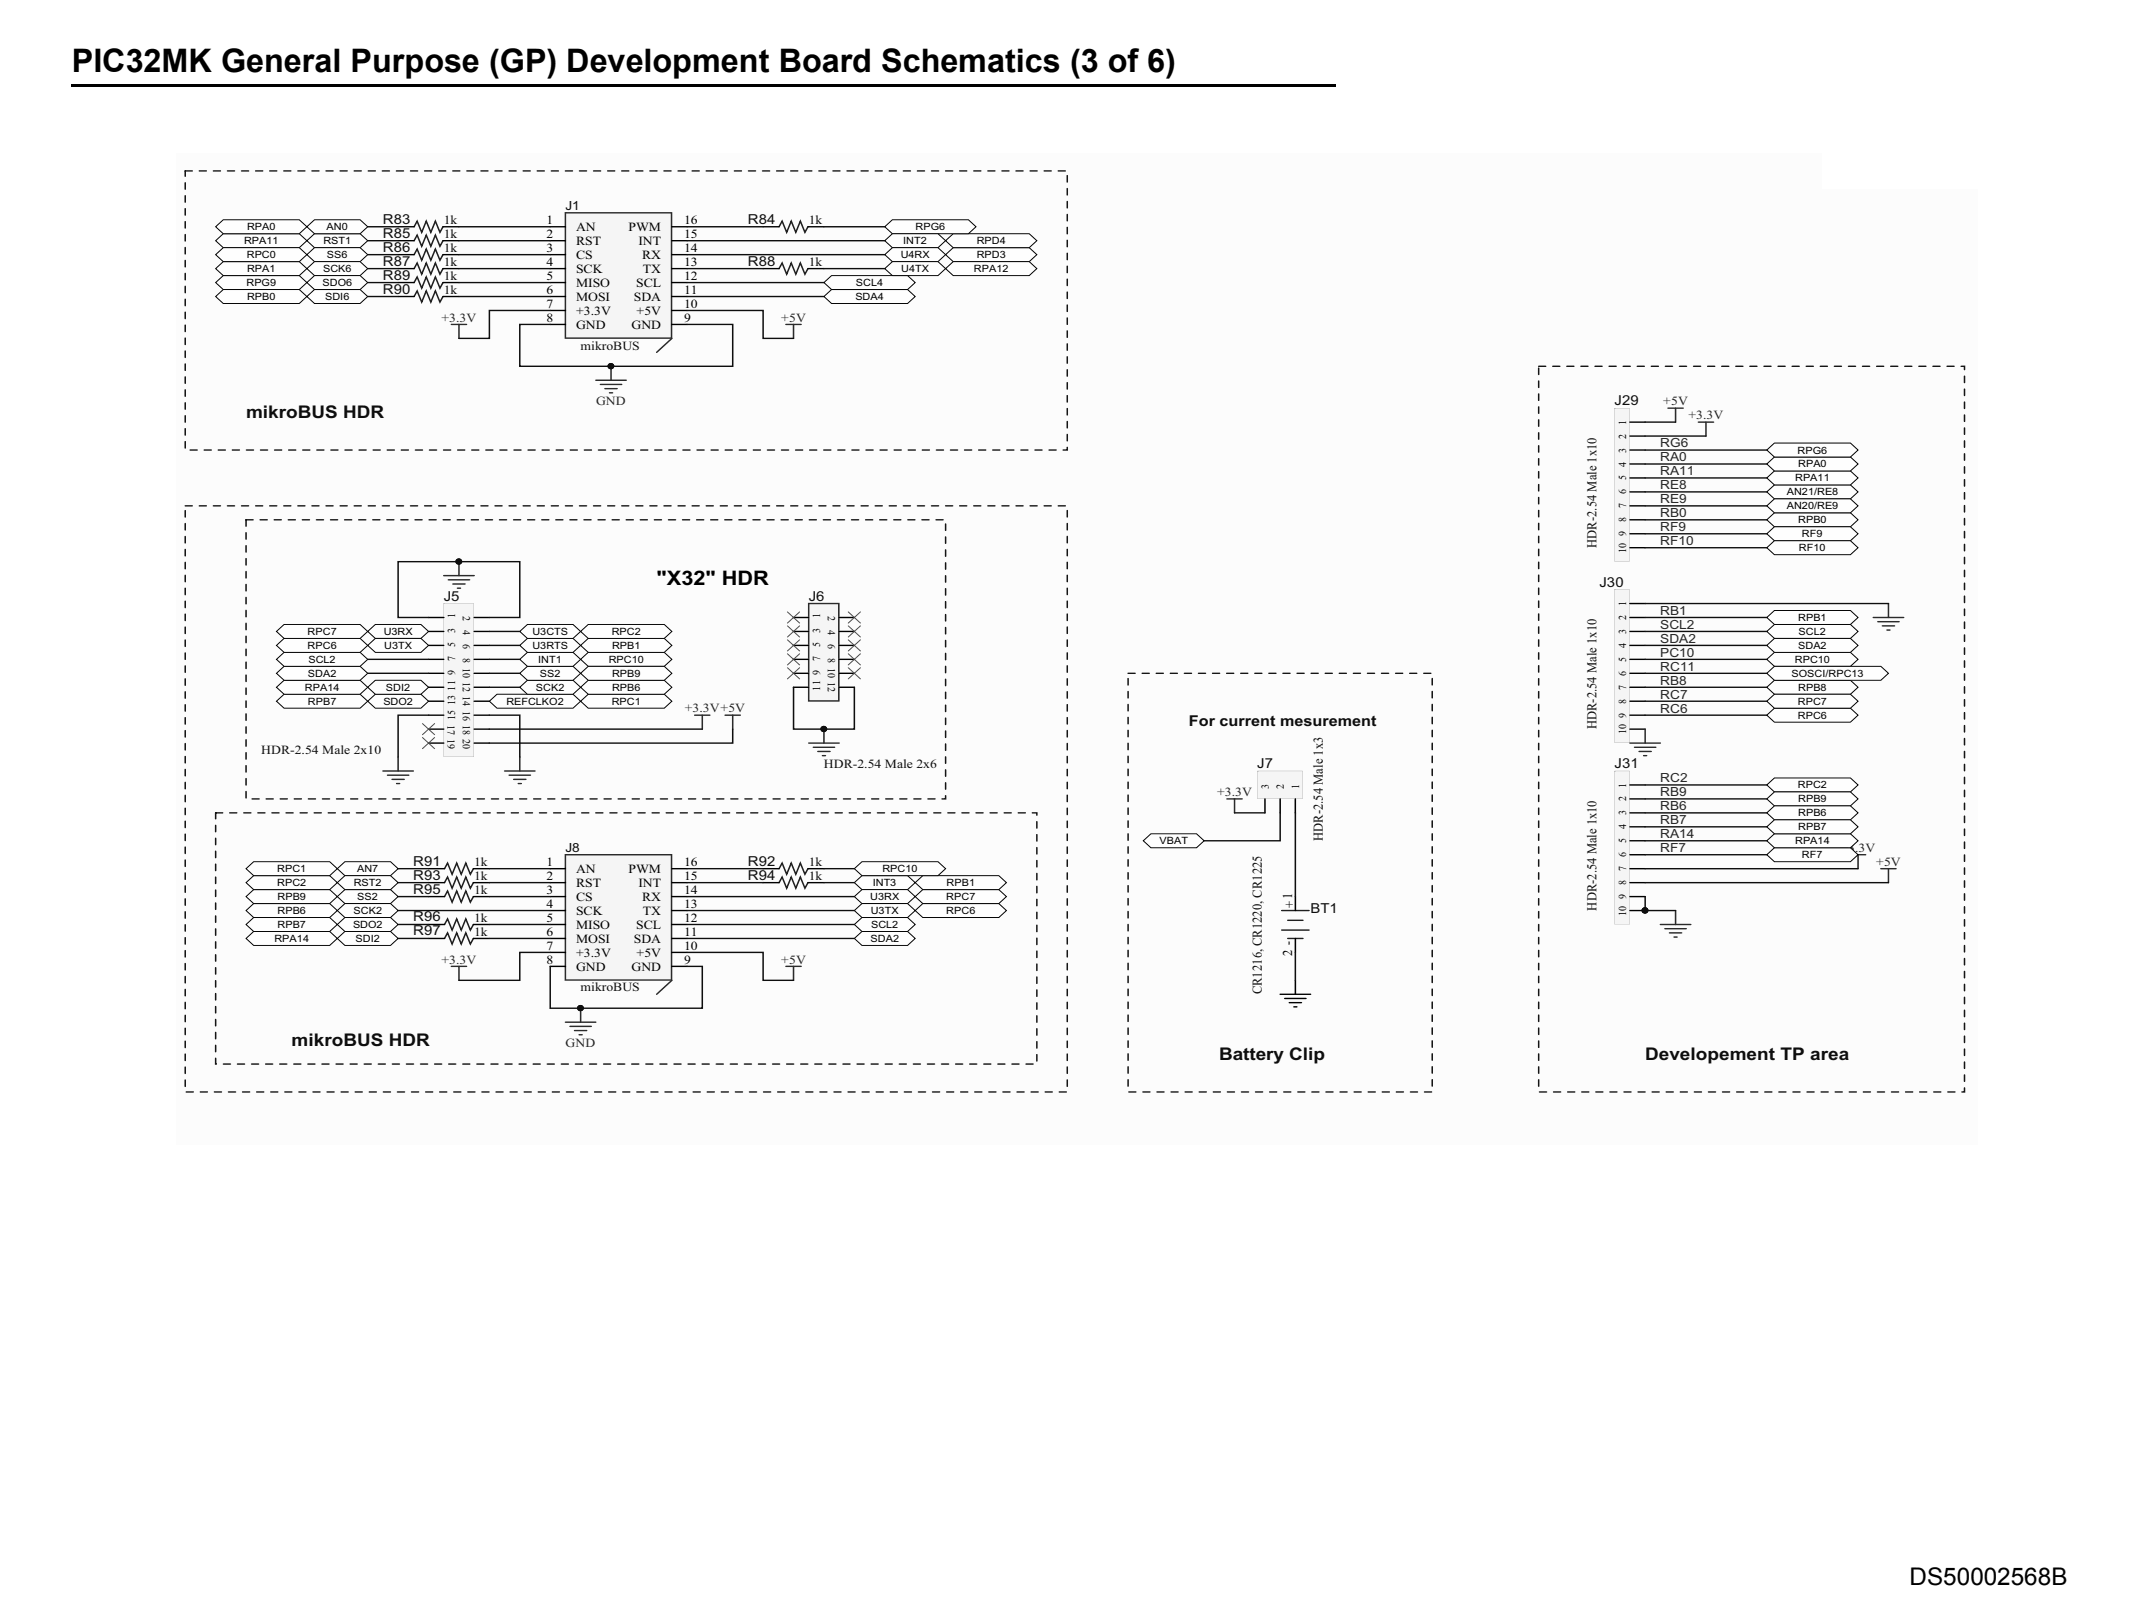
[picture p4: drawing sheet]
<svg xmlns="http://www.w3.org/2000/svg" width="279mm" height="210mm" viewBox="0 0 279 210" stroke-linecap="round" stroke-linejoin="round" font-family="sans-serif">
<path d="M9.4 11v.3z" fill="#000"/>
<path d="M9.4 11.1h165.3" fill="none" stroke="#000" stroke-width=".34"/>
<path d="M23 20.1h235.5v129.5h-235.5z" fill="#fff"/>
<g fill="#fcfcfc">
<path d="M23 20h235.5v129.7h-235.5z"/>
<path d="M239 20h5.8v4h-5.8z"/>
</g>
<path d="M238.8 20h.2v4h5.8v-4v4.2h-6z" fill="#000"/>
<path d="M245 20h7.7v4h-7.7z" fill="#fcfcfc"/>
<path d="M245 20v4h7.7l.1-4v4.2h-8h.2z" fill="#000"/>
<path d="M244.9 20v4.2" fill="none" stroke="#000" stroke-width=".16"/>
<path d="M253 20h5.5v4h-5.5z" fill="#fcfcfc"/>
<path d="M252.9 20l.1 4h5.6v.2h-5.8h.1z" fill="#000"/>
<path d="M252.8 20v4.2" fill="none" stroke="#000" stroke-width=".16"/>
<path d="M239 20.5h19.6" fill="none" stroke="#000" stroke-width=".19"/>
<path d="M59 42.4h2M60 42.4v1.8M77.9 49.7h4M78.5 50.3h2.8M79.1 50.8h1.6M79.7 51.4h.4M79.9 47.9v1.8M102.8 42.4h1.9M103.7 42.4v1.8" fill="none" stroke="#262626" stroke-width=".19"/>
<circle cx="79.9" cy="47.9" r=".36" fill="#0e0e0e"/>
<circle cx="79.9" cy="47.9" r=".36" fill="none" stroke="#0e0e0e" stroke-width=".13"/>
<path d="M59 126.4h2M60 126.4v1.8M73.9 133.7h4M74.5 134.2h2.8M75.1 134.8h1.6M75.7 135.3h.4M75.9 131.8v1.9M102.8 126.4h1.9M103.7 126.4v1.8" fill="none" stroke="#262626" stroke-width=".19"/>
<circle cx="75.9" cy="131.8" r=".36" fill="#0e0e0e"/>
<circle cx="75.9" cy="131.8" r=".36" fill="none" stroke="#0e0e0e" stroke-width=".13"/>
<path d="M123.6 33.3l1-.9h10l1 .9-1 .9h-10z" fill-rule="evenodd" fill="#fefefe"/>
<path d="M123.6 33.3l1-.9h10l1 .9-1 .9h-10z" fill="none" stroke="#000" stroke-width=".13"/>
<path d="M123.6 31.5l1-.9h10l1 .9-1 .9h-10z" fill-rule="evenodd" fill="#fefefe"/>
<path d="M123.6 31.5l1-.9h10l1 .9-1 .9h-10z" fill="none" stroke="#000" stroke-width=".13"/>
<path d="M115.7 29.6l1-.9h9.9l1 .9-1 1h-9.9z" fill-rule="evenodd" fill="#fefefe"/>
<path d="M115.7 29.6l1-.9h9.9l1 .9-1 1h-9.9z" fill="none" stroke="#000" stroke-width=".13"/>
<path d="M28.2 36.9l1-.9h9.9l1 .9-1 1h-9.9z" fill-rule="evenodd" fill="#fefefe"/>
<path d="M28.2 36.9l1-.9h9.9l1 .9-1 1h-9.9z" fill="none" stroke="#000" stroke-width=".13"/>
<path d="M123.6 35.1l1-.9h10l1 .9-1 .9h-10z" fill-rule="evenodd" fill="#fefefe"/>
<path d="M123.6 35.1l1-.9h10l1 .9-1 .9h-10z" fill="none" stroke="#000" stroke-width=".13"/>
<path d="M28.2 31.5l1-.9h9.9l1 .9-1 .9h-9.9z" fill-rule="evenodd" fill="#fefefe"/>
<path d="M28.2 31.5l1-.9h9.9l1 .9-1 .9h-9.9z" fill="none" stroke="#000" stroke-width=".13"/>
<path d="M28.2 29.6l1-.9h9.9l1 .9-1 1h-9.9z" fill-rule="evenodd" fill="#fefefe"/>
<path d="M28.2 29.6l1-.9h9.9l1 .9-1 1h-9.9z" fill="none" stroke="#000" stroke-width=".13"/>
<path d="M28.2 35.1l1-.9h9.9l1 .9-1 .9h-9.9z" fill-rule="evenodd" fill="#fefefe"/>
<path d="M28.2 35.1l1-.9h9.9l1 .9-1 .9h-9.9z" fill="none" stroke="#000" stroke-width=".13"/>
<path d="M28.2 33.3l1-.9h9.9l1 .9-1 .9h-9.9z" fill-rule="evenodd" fill="#fefefe"/>
<path d="M28.2 33.3l1-.9h9.9l1 .9-1 .9h-9.9z" fill="none" stroke="#000" stroke-width=".13"/>
<path d="M75.9 91.7l1-.9h9.9l1 .9-1 .9h-9.9z" fill-rule="evenodd" fill="#fefefe"/>
<path d="M75.9 91.7l1-.9h9.9l1 .9-1 .9h-9.9z" fill="none" stroke="#000" stroke-width=".13"/>
<path d="M107.7 38.8l1-.9h10l.9 .9-.9 .9h-10z" fill-rule="evenodd" fill="#fefefe"/>
<path d="M107.7 38.8l1-.9h10l1 .9-1 .9h-10z" fill="none" stroke="#000" stroke-width=".13"/>
<path d="M107.7 36.9l1-.9h10l.9 .9-.9 1h-10z" fill-rule="evenodd" fill="#fefefe"/>
<path d="M107.7 36.9l1-.9h10l1 .9-1 1h-10z" fill="none" stroke="#000" stroke-width=".13"/>
<path d="M111.7 122.7l1-.9h6l.9 .9-.9 .9h-6z" fill-rule="evenodd" fill="#fefefe"/>
<path d="M111.7 122.7l1-.9h6l1 .9-1 .9h-6z" fill="none" stroke="#000" stroke-width=".13"/>
<path d="M111.7 120.9l1-.9h6l.9 .9-.9 .9h-6z" fill-rule="evenodd" fill="#fefefe"/>
<path d="M111.7 120.9l1-.9h6l1 .9-1 .9h-6z" fill="none" stroke="#000" stroke-width=".13"/>
<path d="M32.2 122.7l1-.9h9.9l1 .9-1 .9h-9.9z" fill-rule="evenodd" fill="#fefefe"/>
<path d="M32.2 122.7l1-.9h9.9l1 .9-1 .9h-9.9z" fill="none" stroke="#000" stroke-width=".13"/>
<path d="M32.2 119.1l1-.9h9.9l1 .9-1 .9h-9.9z" fill-rule="evenodd" fill="#fefefe"/>
<path d="M32.2 119.1l1-.9h9.9l1 .9-1 .9h-9.9z" fill="none" stroke="#000" stroke-width=".13"/>
<path d="M75.9 86.2l1-.9h9.9l1 .9-1 .9h-9.9z" fill-rule="evenodd" fill="#fefefe"/>
<path d="M75.9 86.2l1-.9h9.9l1 .9-1 .9h-9.9z" fill="none" stroke="#000" stroke-width=".13"/>
<path d="M32.2 120.9l1-.9h9.9l1 .9-1 .9h-9.9z" fill-rule="evenodd" fill="#fefefe"/>
<path d="M32.2 120.9l1-.9h9.9l1 .9-1 .9h-9.9z" fill="none" stroke="#000" stroke-width=".13"/>
<path d="M32.2 117.2l1-.9h9.9l1 .9-1 1h-9.9z" fill-rule="evenodd" fill="#fefefe"/>
<path d="M32.2 117.2l1-.9h9.9l1 .9-1 1h-9.9z" fill="none" stroke="#000" stroke-width=".13"/>
<path d="M119.7 119.1l.9-.9h10l1 .9-1 .9h-10z" fill-rule="evenodd" fill="#fefefe"/>
<path d="M119.7 119.1l.9-.9h10l1 .9-1 .9h-10z" fill="none" stroke="#000" stroke-width=".13"/>
<path d="M119.7 117.2l.9-.9h10l1 .9-1 1h-10z" fill-rule="evenodd" fill="#fefefe"/>
<path d="M119.7 117.2l.9-.9h10l1 .9-1 1h-10z" fill="none" stroke="#000" stroke-width=".13"/>
<path d="M40.1 31.5l1-.9h6l1 .9-1 .9h-6z" fill-rule="evenodd" fill="#fefefe"/>
<path d="M40.1 31.5l1-.9h6l1 .9-1 .9h-6z" fill="none" stroke="#000" stroke-width=".13"/>
<path d="M115.7 31.5l1-.9h5.9l1 .9-1 .9h-5.9z" fill-rule="evenodd" fill="#fefefe"/>
<path d="M115.7 31.5l1-.9h5.9l1 .9-1 .9h-5.9z" fill="none" stroke="#000" stroke-width=".13"/>
<path d="M115.7 33.3l1-.9h5.9l1 .9-1 .9h-5.9z" fill-rule="evenodd" fill="#fefefe"/>
<path d="M115.7 33.3l1-.9h5.9l1 .9-1 .9h-5.9z" fill="none" stroke="#000" stroke-width=".13"/>
<path d="M115.7 35.1l1-.9h5.9l1 .9-1 .9h-5.9z" fill-rule="evenodd" fill="#fefefe"/>
<path d="M115.7 35.1l1-.9h5.9l1 .9-1 .9h-5.9z" fill="none" stroke="#000" stroke-width=".13"/>
<path d="M40.1 33.3l1-.9h6l1 .9-1 .9h-6z" fill-rule="evenodd" fill="#fefefe"/>
<path d="M40.1 33.3l1-.9h6l1 .9-1 .9h-6z" fill="none" stroke="#000" stroke-width=".13"/>
<path d="M40.1 35.1l1-.9h6l1 .9-1 .9h-6z" fill-rule="evenodd" fill="#fefefe"/>
<path d="M40.1 35.1l1-.9h6l1 .9-1 .9h-6z" fill="none" stroke="#000" stroke-width=".13"/>
<path d="M40.1 38.8l1-.9h6l1 .9-1 .9h-6z" fill-rule="evenodd" fill="#fefefe"/>
<path d="M40.1 38.8l1-.9h6l1 .9-1 .9h-6z" fill="none" stroke="#000" stroke-width=".13"/>
<path d="M40.1 36.9l1-.9h6l1 .9-1 1h-6z" fill-rule="evenodd" fill="#fefefe"/>
<path d="M40.1 36.9l1-.9h6l1 .9-1 1h-6z" fill="none" stroke="#000" stroke-width=".13"/>
<path d="M111.7 115.4l1-.9h6l.9 .9-.9 .9h-6z" fill-rule="evenodd" fill="#fefefe"/>
<path d="M111.7 115.4l1-.9h6l1 .9-1 .9h-6z" fill="none" stroke="#000" stroke-width=".13"/>
<path d="M111.7 117.2l1-.9h6l.9 .9-.9 1h-6z" fill-rule="evenodd" fill="#fefefe"/>
<path d="M111.7 117.2l1-.9h6l1 .9-1 1h-6z" fill="none" stroke="#000" stroke-width=".13"/>
<path d="M111.7 119.1l1-.9h6l.9 .9-.9 .9h-6z" fill-rule="evenodd" fill="#fefefe"/>
<path d="M111.7 119.1l1-.9h6l1 .9-1 .9h-6z" fill="none" stroke="#000" stroke-width=".13"/>
<path d="M44.1 117.2l1-.9h6l1 .9-1 1h-6z" fill-rule="evenodd" fill="#fefefe"/>
<path d="M44.1 117.2l1-.9h6l1 .9-1 1h-6z" fill="none" stroke="#000" stroke-width=".13"/>
<path d="M44.1 119.1l1-.9h6l1 .9-1 .9h-6z" fill-rule="evenodd" fill="#fefefe"/>
<path d="M44.1 119.1l1-.9h6l1 .9-1 .9h-6z" fill="none" stroke="#000" stroke-width=".13"/>
<path d="M44.1 122.7l1-.9h6l1 .9-1 .9h-6z" fill-rule="evenodd" fill="#fefefe"/>
<path d="M44.1 122.7l1-.9h6l1 .9-1 .9h-6z" fill="none" stroke="#000" stroke-width=".13"/>
<path d="M44.1 120.9l1-.9h6l1 .9-1 .9h-6z" fill-rule="evenodd" fill="#fefefe"/>
<path d="M44.1 120.9l1-.9h6l1 .9-1 .9h-6z" fill="none" stroke="#000" stroke-width=".13"/>
<path d="M119.7 115.4l.9-.9h10l1 .9-1 .9h-10z" fill-rule="evenodd" fill="#fefefe"/>
<path d="M119.7 115.4l.9-.9h10l1 .9-1 .9h-10z" fill="none" stroke="#000" stroke-width=".13"/>
<path d="M149.5 109.9l1-.9h5.9l1 .9-1 1h-5.9z" fill-rule="evenodd" fill="#fefefe"/>
<path d="M149.5 109.9l1-.9h5.9l1 .9-1 1h-5.9z" fill="none" stroke="#000" stroke-width=".13"/>
<path d="M167.4 130h4M168 130.6h2.8M168.6 131.1h1.6M169.2 131.7h.4M169.4 128.2v1.8" fill="none" stroke="#000" stroke-width=".19"/>
<path d="M231 68l1-.9h9.9l1 .9-1 .9h-9.9z" fill-rule="evenodd" fill="#fefefe"/>
<path d="M231 68l1-.9h9.9l1 .9-1 .9h-9.9z" fill="none" stroke="#000" stroke-width=".13"/>
<path d="M231 69.8l1-.9h9.9l1 .9-1 .9h-9.9z" fill-rule="evenodd" fill="#fefefe"/>
<path d="M231 69.8l1-.9h9.9l1 .9-1 .9h-9.9z" fill="none" stroke="#000" stroke-width=".13"/>
<path d="M231 71.6l1-.9h9.9l1 .9-1 .9h-9.9z" fill-rule="evenodd" fill="#fefefe"/>
<path d="M231 71.6l1-.9h9.9l1 .9-1 .9h-9.9z" fill="none" stroke="#000" stroke-width=".13"/>
<path d="M231 64.3l1-.9h9.9l1 .9-1 .9h-9.9z" fill-rule="evenodd" fill="#fefefe"/>
<path d="M231 64.3l1-.9h9.9l1 .9-1 .9h-9.9z" fill="none" stroke="#000" stroke-width=".13"/>
<path d="M231 66.1l1-.9h9.9l1 .9-1 1h-9.9z" fill-rule="evenodd" fill="#fefefe"/>
<path d="M231 66.1l1-.9h9.9l1 .9-1 1h-9.9z" fill="none" stroke="#000" stroke-width=".13"/>
<g fill="none" stroke="#262626" stroke-width=".19">
<path d="M52.1 99v1.8M68 99v1.8M90.8 93.5h2M91.8 93.5v1.8M105.7 97.2h4M106.3 97.7h2.8M106.9 98.3h1.6M107.5 98.8h.4M107.7 95.3v1.9M50.1 100.8h3.9M50.7 101.4h2.7M51.3 101.9h1.5"/>
<path d="M51.9 102.5h.4M66 100.8h3.9M66.6 101.4h2.8M67.2 101.9h1.6M67.8 102.5h.4M241.9 111.8h2M242.9 111.8v1.8M245.9 113.6h2M246.9 113.6v1.8"/>
</g>
<circle cx="107.7" cy="95.3" r=".36" fill="#0e0e0e"/>
<circle cx="107.7" cy="95.3" r=".36" fill="none" stroke="#0e0e0e" stroke-width=".13"/>
<path d="M94.8 93.5h2M95.8 93.5v1.8" fill="none" stroke="#262626" stroke-width=".19"/>
<path d="M56 80.7h2h.1l-.1 .1h-2z" fill="#000"/>
<path d="M58 78.9h3.9v20h-3.9v-18.1l.1-.1h-.1z" fill="#f5f5f5"/>
<path d="M58 80.7h.1l-.1 .1z" fill="#000"/>
<path d="M58 78.9h4v20.1h-4v-18.2v18.1h3.9v-20h-3.9v1.8z" fill="#262626"/>
<g fill="#000">
<path d="M58 80.7v.1zM103.7 80.7h2h.1l-.1 .1h-2zM103.7 82.5h2l.1 .1-.1 .1h-2zM103.7 84.3h2l.1 .1-.1 .1h-2zM103.7 86.2l2-.1 .1 .1-.1 .1h-2zM103.7 88h2h.1l-.1 .1h-2zM103.7 89.8h2l.1 .1-.1 .1h-2zM109.6 80.7h2.1h.1l-.1 .1h-2zM109.6 82.5h2.1l.1 .1-.1 .1h-2zM109.6 84.3h2.1l.1 .1-.1 .1h-2zM109.6 86.2l2.1-.1 .1 .1-.1 .1h-2zM109.6 88h2.1h.1l-.1 .1h-2z"/>
<path d="M109.6 89.8h2.1l.1 .1-.1 .1h-2z"/>
</g>
<g fill="none" stroke="#000" stroke-width=".19">
<path d="M56 82.6h2M56 84.4h2M56 86.2h2M56 88h2M56 89.9h2M56 91.7h2M56 93.5h2M56 95.3h2M56 97.2h2M62 80.7h2M62 82.6h2M62 84.4h2"/>
<path d="M62 86.2h2M62 88h2M62 89.9h2M62 91.7h2M62 93.5h2M62 95.3h2M62 97.2h2"/>
</g>
<path d="M105.8 79h3.8v12.6h-3.8z" fill="#f5f5f5"/>
<path d="M105.6 78.8h4.2v1.9h-.2l.2 .1v1.7l-.2 .1 .2 .1v1.6l-.2 .1 .2 .1v1.6l-.2 .1 .2 .1v1.7h-.2l.2 .1v1.7l-.2 .1 .2 .1v1.7h-4.2v-1.7l.2-.1-.2-.1v-1.7l.2-.1h-.2v-1.7l.2-.1-.2-.1v-1.6l.2-.1-.2-.1v-1.6l.2-.1-.2-.1v-1.7l.2-.1h-.2zM105.8 79v12.6h3.8v-12.6zM105.7 78.9h.1z" fill="#262626"/>
<path d="M105.6 80.7h.2v.1h-.2zM105.6 82.5h.2v.1l-.2 .1zM105.6 84.3h.2v.2h-.2zM105.6 86.1l.2 .1v.1h-.2zM105.6 88h.2v.1h-.2zM105.6 89.8h.2v.1l-.2 .1zM109.6 80.7h.2v.1h-.2zM109.6 82.5h.2v.2l-.2-.1zM109.6 84.3h.2v.2h-.2zM109.6 86.2l.2-.1v.2h-.2zM109.6 88h.2v.1h-.2zM109.6 89.8h.2v.2l-.2-.1z" fill="#000"/>
<path d="M64 91.7l1-.9h9.9l1 .9-1 .9h-9.9z" fill-rule="evenodd" fill="#fefefe"/>
<path d="M64 91.7l1-.9h9.9l1 .9-1 .9h-9.9z" fill="none" stroke="#000" stroke-width=".13"/>
<path d="M75.9 84.4l1-.9h9.9l1 .9-1 .9h-9.9z" fill-rule="evenodd" fill="#fefefe"/>
<path d="M75.9 84.4l1-.9h9.9l1 .9-1 .9h-9.9z" fill="none" stroke="#000" stroke-width=".13"/>
<path d="M75.9 89.9l1-.9h9.9l1 .9-1 .9h-9.9z" fill-rule="evenodd" fill="#fefefe"/>
<path d="M75.9 89.9l1-.9h9.9l1 .9-1 .9h-9.9z" fill="none" stroke="#000" stroke-width=".13"/>
<path d="M68 89.9l1-.9h5.9l1 .9-1 .9h-5.9z" fill-rule="evenodd" fill="#fefefe"/>
<path d="M68 89.9l1-.9h5.9l1 .9-1 .9h-5.9z" fill="none" stroke="#000" stroke-width=".13"/>
<path d="M75.9 88l1-.9h9.9l1 .9-1 1h-9.9z" fill-rule="evenodd" fill="#fefefe"/>
<path d="M75.9 88l1-.9h9.9l1 .9-1 1h-9.9z" fill="none" stroke="#000" stroke-width=".13"/>
<path d="M68 88l1-.9h5.9l1 .9-1 1h-5.9z" fill-rule="evenodd" fill="#fefefe"/>
<path d="M68 88l1-.9h5.9l1 .9-1 1h-5.9z" fill="none" stroke="#000" stroke-width=".13"/>
<path d="M68 86.2l1-.9h5.9l1 .9-1 .9h-5.9z" fill-rule="evenodd" fill="#fefefe"/>
<path d="M68 86.2l1-.9h5.9l1 .9-1 .9h-5.9z" fill="none" stroke="#000" stroke-width=".13"/>
<path d="M111.7 113.6l1-.9h9.9l1 .9-1 .9h-9.9z" fill-rule="evenodd" fill="#fefefe"/>
<path d="M111.7 113.6l1-.9h9.9l1 .9-1 .9h-9.9z" fill="none" stroke="#000" stroke-width=".13"/>
<path d="M68 84.4l1-.9h5.9l1 .9-1 .9h-5.9z" fill-rule="evenodd" fill="#fefefe"/>
<path d="M68 84.4l1-.9h5.9l1 .9-1 .9h-5.9z" fill="none" stroke="#000" stroke-width=".13"/>
<path d="M68 82.6l1-.9h5.9l1 .9-1 .9h-5.9z" fill-rule="evenodd" fill="#fefefe"/>
<path d="M68 82.6l1-.9h5.9l1 .9-1 .9h-5.9z" fill="none" stroke="#000" stroke-width=".13"/>
<path d="M58 75.3h4M58.6 75.8h2.8M59.2 76.4h1.6M59.8 76.9h.4M60 73.4v1.9" fill="none" stroke="#262626" stroke-width=".19"/>
<circle cx="60" cy="73.4" r=".36" fill="#0e0e0e"/>
<circle cx="60" cy="73.4" r=".36" fill="none" stroke="#0e0e0e" stroke-width=".13"/>
<path d="M36.1 91.7l1-.9h10l1 .9-1 .9h-10z" fill-rule="evenodd" fill="#fefefe"/>
<path d="M36.1 91.7l1-.9h10l1 .9-1 .9h-10z" fill="none" stroke="#000" stroke-width=".13"/>
<path d="M48.1 91.7l1-.9h5.9l1 .9-1 .9h-5.9z" fill-rule="evenodd" fill="#fefefe"/>
<path d="M48.1 91.7l1-.9h5.9l1 .9-1 .9h-5.9z" fill="none" stroke="#000" stroke-width=".13"/>
<path d="M36.1 89.9l1-.9h10l1 .9-1 .9h-10z" fill-rule="evenodd" fill="#fefefe"/>
<path d="M36.1 89.9l1-.9h10l1 .9-1 .9h-10z" fill="none" stroke="#000" stroke-width=".13"/>
<path d="M48.1 89.9l1-.9h5.9l1 .9-1 .9h-5.9z" fill-rule="evenodd" fill="#fefefe"/>
<path d="M48.1 89.9l1-.9h5.9l1 .9-1 .9h-5.9z" fill="none" stroke="#000" stroke-width=".13"/>
<path d="M36.1 88l1-.9h10l1 .9-1 1h-10z" fill-rule="evenodd" fill="#fefefe"/>
<path d="M36.1 88l1-.9h10l1 .9-1 1h-10z" fill="none" stroke="#000" stroke-width=".13"/>
<path d="M36.1 86.2l1-.9h10l1 .9-1 .9h-10z" fill-rule="evenodd" fill="#fefefe"/>
<path d="M36.1 86.2l1-.9h10l1 .9-1 .9h-10z" fill="none" stroke="#000" stroke-width=".13"/>
<path d="M36.1 84.4l1-.9h10l1 .9-1 .9h-10z" fill-rule="evenodd" fill="#fefefe"/>
<path d="M36.1 84.4l1-.9h10l1 .9-1 .9h-10z" fill="none" stroke="#000" stroke-width=".13"/>
<path d="M36.1 82.6l1-.9h10l1 .9-1 .9h-10z" fill-rule="evenodd" fill="#fefefe"/>
<path d="M36.1 82.6l1-.9h10l1 .9-1 .9h-10z" fill="none" stroke="#000" stroke-width=".13"/>
<path d="M48.1 82.6l1-.9h5.9l1 .9-1 .9h-5.9z" fill-rule="evenodd" fill="#fefefe"/>
<path d="M48.1 82.6l1-.9h5.9l1 .9-1 .9h-5.9z" fill="none" stroke="#000" stroke-width=".13"/>
<path d="M48.1 84.4l1-.9h5.9l1 .9-1 .9h-5.9z" fill-rule="evenodd" fill="#fefefe"/>
<path d="M48.1 84.4l1-.9h5.9l1 .9-1 .9h-5.9z" fill="none" stroke="#000" stroke-width=".13"/>
<g fill="none" stroke="#4c4c4c" stroke-width=".13">
<path d="M55.2 96.4l1.6 1.5M55.2 94.6l1.6 1.5M56.8 96.4l-1.6 1.5M56.8 94.6l-1.6 1.5M103 87.3l1.5 1.5M103 85.5l1.5 1.4M103 83.7l1.5 1.4M103 81.8l1.5 1.5M103 80l1.5 1.5M104.5 87.3l-1.5 1.5M104.5 85.5l-1.5 1.4M104.5 83.7l-1.5 1.4"/>
<path d="M104.5 81.8l-1.5 1.5M104.5 80l-1.5 1.5M110.9 87.3l1.6 1.5M110.9 85.5l1.6 1.4M110.9 83.7l1.6 1.4M110.9 81.8l1.6 1.5M110.9 80l1.6 1.5M112.5 87.3l-1.6 1.5M112.5 85.5l-1.6 1.4M112.5 83.7l-1.6 1.4M112.5 81.8l-1.6 1.5M112.5 80l-1.6 1.5"/>
</g>
<path d="M231 111.8l1-.9h9.9l1 .9-1 .9h-9.9z" fill-rule="evenodd" fill="#fefefe"/>
<path d="M231 111.8l1-.9h9.9l1 .9-1 .9h-9.9z" fill="none" stroke="#000" stroke-width=".13"/>
<path d="M167.6 119.1h3.6M167.6 121.6h3.6M168.4 122.7h2M168.4 120.3h2" fill="none" stroke="#1c1c1c" stroke-width=".19"/>
<path d="M169.4 117.2v1.9M169.4 122.7v1.8" fill="none" stroke="#000" stroke-width=".19"/>
<path d="M160.4 104.5h2M161.4 104.5v1.8" fill="none" stroke="#262626" stroke-width=".19"/>
<path d="M169.3 104.4l.2 .1v1.8l-.1 .1-.1-.1z" fill="#000"/>
<path d="M164.4 100.8h5.9v3.6h-5.9zM168.9 102.7v.3h1v-.3z" fill="#f5f5f5"/>
<path d="M169.3 104.4h.1z" fill="#000"/>
<path d="M168.9 102.7h1v.3h-1z" fill="#f5f5f5"/>
<path d="M164.4 100.8h5.9v3.6h-.9h.9v-3.6h-5.9v3.6h4.9h-4.9z" fill="#262626"/>
<path d="M213 55.1h2.1l.1 .1-.1 .1h-2zM169.3 104.4h.2z" fill="#000"/>
<path d="M165.4 104.5v1.8M167.4 104.5v1.8" fill="none" stroke="#000" stroke-width=".19"/>
<path d="M211.1 53.4h1.9v20h-1.9zM211.6 55v.4h1v-.4z" fill="#f5f5f5"/>
<path d="M213 55.2v.1z" fill="#000"/>
<path d="M211.6 55h1v.4h-1z" fill="#f5f5f5"/>
<path d="M211.1 53.4h2l-.1 1.7v-1.7h-1.9v20h1.9v-18.1l.1 18.1h-2z" fill="#262626"/>
<path d="M213 55.1l.1 .2zM213 78.9l2.1-.1 .1 .1-.1 .1h-2z" fill="#000"/>
<path d="M213.1 57h2M213.1 58.8h2M213.1 60.7h2M213.1 62.5h2M213.1 64.3h2M213.1 66.1h2M213.1 68h2M213.1 69.8h2M213.1 71.6h2" fill="none" stroke="#000" stroke-width=".19"/>
<path d="M211.1 77.1h1.9v20h-1.9zM211.6 78.8v.3h1v-.3z" fill="#f5f5f5"/>
<path d="M213 78.9v.1z" fill="#000"/>
<path d="M211.6 78.8h1v.3h-1z" fill="#f5f5f5"/>
<path d="M211.1 77.1h2l-.1 1.7v-1.7h-1.9v20h1.9v-18.1l.1 18.1h-2z" fill="#262626"/>
<path d="M213 78.8l.1 .2zM213 102.6l2.1-.1 .1 .1-.1 .1h-2z" fill="#000"/>
<path d="M213.1 80.7h2M213.1 82.6h2M213.1 84.4h2M213.1 86.2h2M213.1 88h2M213.1 89.9h2M213.1 91.7h2M213.1 93.5h2M213.1 95.3h2" fill="none" stroke="#000" stroke-width=".19"/>
<path d="M211.1 100.8h1.9v20h-1.9zM211.6 102.5v.3h1v-.3z" fill="#f5f5f5"/>
<path d="M213 102.6v.1z" fill="#000"/>
<path d="M211.6 102.5h1v.3h-1z" fill="#f5f5f5"/>
<path d="M211.1 100.8h2l-.1 1.8v-1.8h-1.9v20h1.9v-18.1l.1 18.2h-2z" fill="#262626"/>
<path d="M213 102.6l.1 .1z" fill="#000"/>
<path d="M213.1 104.5h2M213.1 106.3h2M213.1 108.1h2M213.1 109.9h2M213.1 111.8h2M213.1 113.6h2M213.1 115.4h2M213.1 117.2h2M213.1 119.1h2" fill="none" stroke="#000" stroke-width=".19"/>
<circle cx="215.1" cy="119" r=".36" fill="#0e0e0e"/>
<circle cx="215.1" cy="119" r=".36" fill="none" stroke="#0e0e0e" stroke-width=".13"/>
<circle cx="215.1" cy="119" r=".36" fill="#0e0e0e"/>
<circle cx="215.1" cy="119" r=".36" fill="none" stroke="#0e0e0e" stroke-width=".13"/>
<path d="M219.1 119.1v1.8M217.1 120.9h4M217.7 121.4h2.8M218.3 122h1.6M218.9 122.5h.4" fill="none" stroke="#262626" stroke-width=".19"/>
<path d="M75.9 82.6l1-.9h9.9l1 .9-1 .9h-9.9z" fill-rule="evenodd" fill="#fefefe"/>
<path d="M75.9 82.6l1-.9h9.9l1 .9-1 .9h-9.9z" fill="none" stroke="#000" stroke-width=".13"/>
<path d="M218.1 53.4h2M219.1 53.4v1.8M222.1 55.2h1.9M223 55.2v1.8M246.9 78.9v1.8M244.9 80.7h4M245.5 81.3h2.8M246.1 81.8h1.6M246.7 82.4h.4" fill="none" stroke="#262626" stroke-width=".19"/>
<g fill="none" stroke="#1c1c1c" stroke-width=".19">
<path d="M54.1 29.6l.4-.7 .6 1.5 .6-1.5 .6 1.5 .6-1.5 .6 1.5 .4-.8M54.1 31.5l.4-.8 .6 1.5 .6-1.5 .6 1.5 .6-1.5 .6 1.5 .4-.7M54.1 33.3l.4-.7 .6 1.4 .6-1.4 .6 1.4 .6-1.4 .6 1.4 .4-.7M54.1 35.1l.4-.7 .6 1.5 .6-1.5 .6 1.5 .6-1.5 .6 1.5 .4-.8M54.1 36.9l.4-.7 .6 1.5 .6-1.5 .6 1.5 .6-1.5 .6 1.5 .4-.8M54.1 38.8l.4-.8 .6 1.5 .6-1.5 .6 1.5 .6-1.5 .6 1.5 .4-.7M101.9 29.6l.4-.7 .6 1.5 .6-1.5 .5 1.5 .6-1.5 .6 1.5 .4-.8M101.9 35.1l.4-.7 .6 1.5 .6-1.5 .5 1.5 .6-1.5 .6 1.5 .4-.8M58.1 113.6l.4-.7 .6 1.4 .6-1.4 .6 1.4 .6-1.4 .6 1.4 .4-.7M58.1 115.4l.4-.7 .6 1.4 .6-1.4 .6 1.4 .6-1.4 .6 1.4 .4-.7M58.1 117.2l.4-.7 .6 1.5 .6-1.5 .6 1.5 .6-1.5 .6 1.5 .4-.8M101.9 113.6l.4-.7 .6 1.4 .6-1.4 .5 1.4 .6-1.4 .6 1.4 .4-.7"/>
<path d="M101.9 115.4l.4-.7 .6 1.4 .6-1.4 .5 1.4 .6-1.4 .6 1.4 .4-.7M58.1 120.9l.4-.7 .6 1.4 .6-1.4 .6 1.4 .6-1.4 .6 1.4 .4-.7M58.1 122.7l.4-.7 .6 1.4 .6-1.4 .6 1.4 .6-1.4 .6 1.4 .4-.7"/>
</g>
<g fill="none" stroke="#000" stroke-width=".19">
<path d="M52.1 29.6h2M52.1 31.5h2M52.1 33.3h2M52.1 35.1h2M52.1 36.9h2M52.1 38.8h2M57.9 29.6h2.1M57.9 31.5h2.1M57.9 33.3h2.1M57.9 35.1h2.1M57.9 36.9h2.1M57.9 38.8h2.1"/>
<path d="M99.8 29.6h2.1M99.8 35.1h2.1M105.6 29.6h2.1M105.6 35.1h2.1M56 113.6h2.1M56 115.4h2.1M56 117.2h2.1M61.9 113.6h2.1M61.9 115.4h2.1M61.9 117.2h2.1M99.8 113.6h2.1M99.8 115.4h2.1"/>
<path d="M105.6 113.6h2.1M105.6 115.4h2.1M56 120.9h2.1M56 122.7h2.1M61.9 120.9h2.1M61.9 122.7h2.1"/>
</g>
<path d="M24.2 22.4h115.3v36.4h-115.3v-36.4M201.2 47.9h55.6v94.9h-55.6v-94.9M24.2 66.1h115.3v76.7h-115.3v-76.7M32.2 68h91.4v36.5h-91.4v-36.5M147.5 88h39.8v54.8h-39.8v-54.8M28.2 106.3h107.4v32.8h-107.4v-32.8" fill="none" stroke="#131313" stroke-width=".19" stroke-dasharray=".9 .9"/>
<path d="M74 27.9h13.7v16.2h-13.7z" fill="#f5f5f5"/>
<path d="M73.8 27.7h14.1v16.6h-14.1zM74 27.9v16.2h13.7v-16.2zM73.9 27.8h.1z" fill="#262626"/>
<g fill="none" stroke="#000" stroke-width=".19">
<path d="M71.9 31.5h2M71.9 33.3h2M71.9 35.1h2M71.9 36.9h2M71.9 38.8h2M71.9 29.6h2M87.8 31.5h2M87.8 33.3h2M87.8 35.1h2M87.8 36.9h2M87.8 38.8h2M87.8 29.6h2"/>
<path d="M71.9 40.6h2M71.9 42.4h2M87.8 40.6h2M87.8 42.4h2"/>
</g>
<path d="M87.8 44.2l-1.9 1.9" fill="none" stroke="#262626" stroke-width=".19"/>
<path d="M74 111.9h13.7v16.2h-13.7z" fill="#f5f5f5"/>
<path d="M73.8 111.7h14.1v16.5h-14.1zM74 111.9v16.2h13.7v-16.2zM73.9 111.8h.1z" fill="#262626"/>
<g fill="none" stroke="#000" stroke-width=".19">
<path d="M71.9 115.4h2M71.9 117.2h2M71.9 119.1h2M71.9 113.6h2M87.8 115.4h2M87.8 117.2h2M87.8 119.1h2M87.8 113.6h2M71.9 120.9h2M71.9 122.7h2M71.9 124.5h2M71.9 126.4h2"/>
<path d="M87.8 120.9h2M87.8 122.7h2M87.8 124.5h2M87.8 126.4h2"/>
</g>
<path d="M87.8 128.2l-1.9 1.8" fill="none" stroke="#262626" stroke-width=".19"/>
<path d="M44.1 113.6l1-.9h6l1 .9-1 .9h-6z" fill-rule="evenodd" fill="#fefefe"/>
<path d="M44.1 113.6l1-.9h6l1 .9-1 .9h-6z" fill="none" stroke="#000" stroke-width=".13"/>
<path d="M44.1 115.4l1-.9h6l1 .9-1 .9h-6z" fill-rule="evenodd" fill="#fefefe"/>
<path d="M44.1 115.4l1-.9h6l1 .9-1 .9h-6z" fill="none" stroke="#000" stroke-width=".13"/>
<path d="M40.1 29.6l1-.9h6l1 .9-1 1h-6z" fill-rule="evenodd" fill="#fefefe"/>
<path d="M40.1 29.6l1-.9h6l1 .9-1 1h-6z" fill="none" stroke="#000" stroke-width=".13"/>
<path d="M231 89.9l1-.9h9.9l1 .9-1 .9h-9.9z" fill-rule="evenodd" fill="#fefefe"/>
<path d="M231 89.9l1-.9h9.9l1 .9-1 .9h-9.9z" fill="none" stroke="#000" stroke-width=".13"/>
<path d="M231 93.5l1-.9h9.9l1 .9-1 .9h-9.9z" fill-rule="evenodd" fill="#fefefe"/>
<path d="M231 93.5l1-.9h9.9l1 .9-1 .9h-9.9z" fill="none" stroke="#000" stroke-width=".13"/>
<path d="M231 86.2l1-.9h9.9l1 .9-1 .9h-9.9z" fill-rule="evenodd" fill="#fefefe"/>
<path d="M231 86.2l1-.9h9.9l1 .9-1 .9h-9.9z" fill="none" stroke="#000" stroke-width=".13"/>
<path d="M231 91.7l1-.9h9.9l1 .9-1 .9h-9.9z" fill-rule="evenodd" fill="#fefefe"/>
<path d="M231 91.7l1-.9h9.9l1 .9-1 .9h-9.9z" fill="none" stroke="#000" stroke-width=".13"/>
<path d="M231 102.6l1-.9h9.9l1 .9-1 1h-9.9z" fill-rule="evenodd" fill="#fefefe"/>
<path d="M231 102.6l1-.9h9.9l1 .9-1 1h-9.9z" fill="none" stroke="#000" stroke-width=".13"/>
<path d="M231 104.5l1-.9h9.9l1 .9-1 .9h-9.9z" fill-rule="evenodd" fill="#fefefe"/>
<path d="M231 104.5l1-.9h9.9l1 .9-1 .9h-9.9z" fill="none" stroke="#000" stroke-width=".13"/>
<path d="M231 82.6l1-.9h9.9l1 .9-1 .9h-9.9z" fill-rule="evenodd" fill="#fefefe"/>
<path d="M231 82.6l1-.9h9.9l1 .9-1 .9h-9.9z" fill="none" stroke="#000" stroke-width=".13"/>
<path d="M231 84.4l1-.9h9.9l1 .9-1 .9h-9.9z" fill-rule="evenodd" fill="#fefefe"/>
<path d="M231 84.4l1-.9h9.9l1 .9-1 .9h-9.9z" fill="none" stroke="#000" stroke-width=".13"/>
<path d="M231 109.9l1-.9h9.9l1 .9-1 1h-9.9z" fill-rule="evenodd" fill="#fefefe"/>
<path d="M231 109.9l1-.9h9.9l1 .9-1 1h-9.9z" fill="none" stroke="#000" stroke-width=".13"/>
<path d="M231 106.3l1-.9h9.9l1 .9-1 .9h-9.9z" fill-rule="evenodd" fill="#fefefe"/>
<path d="M231 106.3l1-.9h9.9l1 .9-1 .9h-9.9z" fill="none" stroke="#000" stroke-width=".13"/>
<path d="M231 108.1l1-.9h9.9l1 .9-1 .9h-9.9z" fill-rule="evenodd" fill="#fefefe"/>
<path d="M231 108.1l1-.9h9.9l1 .9-1 .9h-9.9z" fill="none" stroke="#000" stroke-width=".13"/>
<path d="M231 80.7l1-.9h9.9l1 .9-1 1h-9.9z" fill-rule="evenodd" fill="#fefefe"/>
<path d="M231 80.7l1-.9h9.9l1 .9-1 1h-9.9z" fill="none" stroke="#000" stroke-width=".13"/>
<path d="M213.1 97.2h4M213.7 97.7h2.8M214.3 98.3h1.6M214.9 98.8h.4M215.1 95.3v1.9" fill="none" stroke="#262626" stroke-width=".19"/>
<path d="M32.2 115.4l1-.9h9.9l1 .9-1 .9h-9.9z" fill-rule="evenodd" fill="#fefefe"/>
<path d="M32.2 115.4l1-.9h9.9l1 .9-1 .9h-9.9z" fill="none" stroke="#000" stroke-width=".13"/>
<path d="M32.2 113.6l1-.9h9.9l1 .9-1 .9h-9.9z" fill-rule="evenodd" fill="#fefefe"/>
<path d="M32.2 113.6l1-.9h9.9l1 .9-1 .9h-9.9z" fill="none" stroke="#000" stroke-width=".13"/>
<path d="M28.2 38.8l1-.9h9.9l1 .9-1 .9h-9.9z" fill-rule="evenodd" fill="#fefefe"/>
<path d="M28.2 38.8l1-.9h9.9l1 .9-1 .9h-9.9z" fill="none" stroke="#000" stroke-width=".13"/>
<path d="M231 88l1-.9h13.9l1 .9-1 1h-13.9z" fill-rule="evenodd" fill="#fefefe"/>
<path d="M231 88l1-.9h13.9l1 .9-1 1h-13.9z" fill="none" stroke="#000" stroke-width=".13"/>
<path d="M231 62.5l1-.9h9.9l1 .9-1 .9h-9.9z" fill-rule="evenodd" fill="#fefefe"/>
<path d="M231 62.5l1-.9h9.9l1 .9-1 .9h-9.9z" fill="none" stroke="#000" stroke-width=".13"/>
<path d="M231 60.7l1-.9h9.9l1 .9-1 .9h-9.9z" fill-rule="evenodd" fill="#fefefe"/>
<path d="M231 60.7l1-.9h9.9l1 .9-1 .9h-9.9z" fill="none" stroke="#000" stroke-width=".13"/>
<path d="M231 58.8l1-.9h9.9l1 .9-1 1h-9.9z" fill-rule="evenodd" fill="#fefefe"/>
<path d="M231 58.8l1-.9h9.9l1 .9-1 1h-9.9z" fill="none" stroke="#000" stroke-width=".13"/>
<path d="M71.9 124.5h-3.9v3.7h-8M71.9 126.4v5.4h19.9v-5.4h-2M89.8 124.5h10v3.7h3.9M89.8 122.7h21.9M89.8 120.9h21.9M169.4 124.5v3.7" fill="none" stroke="#0e0e0e" stroke-width=".19"/>
<circle cx="75.9" cy="131.8" r=".36" fill="#0e0e0e"/>
<circle cx="75.9" cy="131.8" r=".36" fill="none" stroke="#0e0e0e" stroke-width=".13"/>
<path d="M56 93.5h-3.9v5.5M56 80.7h-3.9v-7.3h15.9v7.3h-4M64 93.5h4v5.5M64 95.3h27.8M95.8 95.3v1.9h-31.8" fill="none" stroke="#0e0e0e" stroke-width=".19"/>
<circle cx="60" cy="73.4" r=".36" fill="#0e0e0e"/>
<circle cx="60" cy="73.4" r=".36" fill="none" stroke="#0e0e0e" stroke-width=".13"/>
<path d="M48.1 88h7.9M48.1 86.2h7.9M64 88h4M64 86.2h4M64 82.6h4M64 84.4h4M64 89.9h4M103.7 89.9v5.4h8v-5.4" fill="none" stroke="#0e0e0e" stroke-width=".19"/>
<circle cx="107.7" cy="95.3" r=".36" fill="#0e0e0e"/>
<circle cx="107.7" cy="95.3" r=".36" fill="none" stroke="#0e0e0e" stroke-width=".13"/>
<g fill="none" stroke="#0e0e0e" stroke-width=".19">
<path d="M48.1 29.6h4M48.1 31.5h4M48.1 35.1h4M48.1 36.9h4M48.1 38.8h4M60 31.5h11.9M60 35.1h11.9M60 36.9h11.9M60 38.8h11.9M60 29.6h11.9M89.8 29.6h10M89.8 35.1h10"/>
<path d="M89.8 36.9h17.9M89.8 38.8h17.9M89.8 33.3h25.9M107.7 29.6h8M107.7 35.1h8M71.9 40.6h-7.9v3.6h-4M71.9 42.4h-3.9v5.5h27.8v-5.5h-6M89.8 40.6h10v3.6h3.9M52.1 115.4h3.9M52.1 113.6h3.9M52.1 117.2h3.9M52.1 119.1h19.8"/>
<path d="M64 115.4h7.9M64 113.6h7.9M64 117.2h7.9M89.8 115.4h10M89.8 113.6h10M89.8 117.2h21.9M89.8 119.1h21.9M107.7 115.4h4M107.7 113.6h4M161.4 106.3h4M167.4 106.3v3.6h-10M169.4 106.3v10.9"/>
<path d="M52.1 120.9h3.9M52.1 122.7h3.9M64 120.9h7.9M64 122.7h7.9"/>
</g>
<circle cx="79.9" cy="47.9" r=".36" fill="#0e0e0e"/>
<circle cx="79.9" cy="47.9" r=".36" fill="none" stroke="#0e0e0e" stroke-width=".13"/>
<path d="M215.1 57h7.9M215.1 55.2h4M215.1 117.2v1.9h4" fill="none" stroke="#0e0e0e" stroke-width=".19"/>
<circle cx="215.1" cy="119" r=".36" fill="#0e0e0e"/>
<circle cx="215.1" cy="119" r=".36" fill="none" stroke="#0e0e0e" stroke-width=".13"/>
<g fill="none" stroke="#0e0e0e" stroke-width=".19">
<path d="M48.1 33.3h4M60 33.3h11.9M89.8 31.5h25.9M215.1 58.8h15.9M215.1 60.7h15.9M215.1 62.5h15.9M215.1 64.3h15.9M215.1 66.1h15.9M215.1 68h15.9M215.1 69.8h15.9M215.1 71.6h15.9M215.1 78.9h31.8"/>
<path d="M215.1 80.7h15.9M215.1 82.6h15.9M215.1 84.4h15.9M215.1 86.2h15.9M215.1 88h15.9M215.1 89.9h15.9M215.1 91.7h15.9M215.1 93.5h15.9M215.1 102.6h15.9M215.1 104.5h15.9M215.1 106.3h15.9M215.1 108.1h15.9"/>
<path d="M215.1 109.9h15.9M215.1 111.8h15.9M215.1 115.4h31.8M215.1 113.6h27.8"/>
</g>
<g fill="#fff">
<path d="M238.3 19.6h20.3v5h-20.3z"/>
<path d="M238.3 19.5h20.4v.1h-20.4z"/>
<path d="M258.6 19.6h.1v5.1h-.1z"/>
<path d="M238.2 24.5h20.4v.2h-20.4z"/>
<path d="M238.2 19.5h.2v5.1h-.2z"/>
<path d="M200.9 154.2h58.9v21.4h-58.9z"/>
<path d="M200.9 154h59.1v.3h-59.1z"/>
<path d="M259.7 154.2h.3v21.6h-.3z"/>
<path d="M200.7 175.4h59.1v.4h-59.1z"/>
<path d="M200.7 154h.3v21.6h-.3z"/>
</g>
<text font-size="4.2" x="9.4" y="9.4">PIC32MK General Purpose (GP) Development Board Schematics (3 of 6)</text>
<text font-size="3.2" x="249.7" y="207.3">DS50002568B</text>
<text font-size="2.6" x="85.9" y="76.5">&quot;X32&quot; HDR</text>
<g font-size="2.3" fill="#0e0e0e">
<text x="32.2" y="54.7">mikroBUS HDR</text>
<text x="38.1" y="136.8">mikroBUS HDR</text>
<text x="159.4" y="138.6">Battery Clip</text>
<text x="215.1" y="138.6">Developement TP area</text>
</g>
<text font-size="1.9" fill="#0e0e0e" x="155.4" y="94.9">For current mesurement</text>
<g font-size="1.8" fill="#0e0e0e">
<text x="50.1" y="29.3">R83</text>
<text x="97.8" y="29.3">R84</text>
<text x="50.1" y="31.1">R85</text>
<text x="50.1" y="32.9">R86</text>
<text x="50.1" y="34.7">R87</text>
<text x="97.8" y="34.7">R88</text>
<text x="50.1" y="36.6">R89</text>
<text x="50.1" y="38.4">R90</text>
<text x="211.1" y="53">J29</text>
<text x="208.7" y="71.6" transform="rotate(-90 208.7 71.6)">HDR-2.54 Male 1x10</text>
<text x="209.1" y="76.7">J30</text>
<text x="58" y="78.5">J5</text>
<text x="105.7" y="78.5">J6</text>
<text x="208.7" y="95.3" transform="rotate(-90 208.7 95.3)">HDR-2.54 Male 1x10</text>
<text x="164.4" y="100.4">J7</text>
<text x="211.1" y="100.4">J31</text>
<text x="54" y="113.2">R91</text>
<text x="97.8" y="113.2">R92</text>
<text x="172.9" y="109.9" transform="rotate(-90 172.9 109.9)">HDR-2.54 Male 1x3</text>
<text x="54" y="115">R93</text>
<text x="54" y="116.8">R95</text>
<text x="97.8" y="115">R94</text>
<text x="171.3" y="119.4">BT1</text>
<text x="208.7" y="119.1" transform="rotate(-90 208.7 119.1)">HDR-2.54 Male 1x10</text>
<text x="54" y="120.5">R96</text>
<text x="54" y="122.3">R97</text>
<text x="165" y="130" transform="rotate(-90 165 130)">CR1216, CR1220, CR1225</text>
</g>
<g font-size="1.8">
<text x="168" y="117.8" transform="rotate(90 168 117.8)">+</text>
<text x="169" y="117.6" transform="rotate(-90 169 117.6)">1</text>
<text x="168.2" y="123.1" transform="rotate(90 168.2 123.1)">-</text>
<text x="169" y="125" transform="rotate(-90 169 125)">2</text>
</g>
<g font-size="1.6" fill="#0e0e0e">
<text x="58" y="29.3">1k</text>
<text x="73.9" y="27.5">J1</text>
<text x="105.7" y="29.3">1k</text>
<text x="58" y="31.1">1k</text>
<text x="58" y="32.9">1k</text>
<text x="58" y="34.8">1k</text>
<text x="105.7" y="34.8">1k</text>
<text x="58" y="36.6">1k</text>
<text x="58" y="38.4">1k</text>
<text x="75.9" y="45.7">mikroBUS</text>
<text x="34.2" y="98.6">HDR-2.54 Male 2x10</text>
<text x="107.7" y="100.5">HDR-2.54 Male 2x6</text>
<text x="62" y="113.2">1k</text>
<text x="73.9" y="111.4">J8</text>
<text x="105.7" y="113.2">1k</text>
<text x="62" y="115">1k</text>
<text x="62" y="116.9">1k</text>
<text x="105.7" y="115">1k</text>
<text x="62" y="120.5">1k</text>
<text x="62" y="122.3">1k</text>
<text x="75.9" y="129.6">mikroBUS</text>
</g>
<g font-size="1.6">
<text x="71.4" y="29.3">1</text>
<text x="89.4" y="29.3">16</text>
<text x="71.4" y="31.1">2</text>
<text x="71.4" y="32.9">3</text>
<text x="71.4" y="34.8">4</text>
<text x="75.3" y="32">RST</text>
<text x="75.3" y="33.8">CS</text>
<text x="75.3" y="35.7">SCK</text>
<text x="75.3" y="30.2">AN</text>
<text x="82.2" y="30.2">PWM</text>
<text x="83.5" y="32">INT</text>
<text x="84" y="33.8">RX</text>
<text x="84.1" y="35.7">TX</text>
<text x="89.4" y="31.1">15</text>
<text x="89.4" y="32.9">14</text>
<text x="89.4" y="34.8">13</text>
<text x="71.4" y="36.6">5</text>
<text x="71.4" y="38.4">6</text>
<text x="71.4" y="40.2">7</text>
<text x="75.3" y="37.5">MISO</text>
<text x="75.3" y="39.3">MOSI</text>
<text x="75.3" y="41.1">+3.3V</text>
<text x="82.9" y="39.3">SDA</text>
<text x="83.2" y="37.5">SCL</text>
<text x="83.2" y="41.1">+5V</text>
<text x="89.4" y="38.4">11</text>
<text x="89.4" y="36.6">12</text>
<text x="89.4" y="40.2">10</text>
<text x="71.4" y="42.1">8</text>
<text x="75.3" y="43">GND</text>
<text x="82.6" y="43">GND</text>
<text x="89.4" y="42.1">9</text>
<text x="71.4" y="113.2">1</text>
<text x="89.4" y="113.2">16</text>
<text x="71.4" y="115">2</text>
<text x="71.4" y="116.9">3</text>
<text x="71.4" y="118.7">4</text>
<text x="75.3" y="116">RST</text>
<text x="75.3" y="117.8">CS</text>
<text x="75.3" y="119.6">SCK</text>
<text x="75.3" y="114.1">AN</text>
<text x="82.2" y="114.1">PWM</text>
<text x="83.5" y="116">INT</text>
<text x="84" y="117.8">RX</text>
<text x="84.1" y="119.6">TX</text>
<text x="89.4" y="115">15</text>
<text x="89.4" y="116.9">14</text>
<text x="89.4" y="118.7">13</text>
<text x="71.4" y="120.5">5</text>
<text x="71.4" y="122.3">6</text>
<text x="71.4" y="124.2">7</text>
<text x="71.4" y="126">8</text>
<text x="75.3" y="121.4">MISO</text>
<text x="75.3" y="123.3">MOSI</text>
<text x="75.3" y="125.1">+3.3V</text>
<text x="82.9" y="123.3">SDA</text>
<text x="83.2" y="121.4">SCL</text>
<text x="83.2" y="125.1">+5V</text>
<text x="89.4" y="122.3">11</text>
<text x="89.4" y="120.5">12</text>
<text x="89.4" y="126">9</text>
<text x="89.4" y="124.2">10</text>
<text x="75.3" y="126.9">GND</text>
<text x="82.6" y="126.9">GND</text>
</g>
<g font-size="1.6" fill="#262626">
<text x="57.7" y="42.1">+3.3V</text>
<text x="102.2" y="42.1">+5V</text>
<text x="77.9" y="53">GND</text>
<text x="217.5" y="53">+5V</text>
<text x="217.1" y="58.5">RG6</text>
<text x="220.8" y="54.8">+3.3V</text>
<text x="217.1" y="60.3">RA0</text>
<text x="217.1" y="62.2">RA11</text>
<text x="217.1" y="64">RE8</text>
<text x="217.1" y="65.8">RE9</text>
<text x="217.1" y="67.6">RB0</text>
<text x="217.1" y="69.5">RF9</text>
<text x="217.1" y="71.3">RF10</text>
<text x="217.1" y="80.4">RB1</text>
<text x="217.1" y="82.2">SCL2</text>
<text x="217.1" y="84.1">SDA2</text>
<text x="217.1" y="85.9">PC10</text>
<text x="217.1" y="87.7">RC11</text>
<text x="217.1" y="89.5">RB8</text>
<text x="89.5" y="93.2">+3.3V+5V</text>
<text x="217.1" y="93.2">RC6</text>
<text x="217.1" y="91.4">RC7</text>
<text x="159.1" y="104.1">+3.3V</text>
<text x="217.1" y="102.3">RC2</text>
<text x="217.1" y="106">RB6</text>
<text x="217.1" y="107.8">RB7</text>
<text x="217.1" y="104.1">RB9</text>
<text x="217.1" y="109.6">RA14</text>
<text x="217.1" y="111.4">RF7</text>
<text x="240.6" y="111.4">+3.3V</text>
<text x="245.3" y="113.2">+5V</text>
<text x="57.7" y="126">+3.3V</text>
<text x="102.2" y="126">+5V</text>
<text x="74" y="136.9">GND</text>
</g>
<g font-size="1.4">
<text x="212.6" y="59.2" transform="rotate(-90 212.6 59.2)">3</text>
<text x="212.6" y="57.4" transform="rotate(-90 212.6 57.4)">2</text>
<text x="212.6" y="55.5" transform="rotate(-90 212.6 55.5)">1</text>
<text x="212.6" y="64.7" transform="rotate(-90 212.6 64.7)">6</text>
<text x="212.6" y="62.8" transform="rotate(-90 212.6 62.8)">5</text>
<text x="212.6" y="61" transform="rotate(-90 212.6 61)">4</text>
<text x="212.6" y="70.1" transform="rotate(-90 212.6 70.1)">9</text>
<text x="212.6" y="68.3" transform="rotate(-90 212.6 68.3)">8</text>
<text x="212.6" y="66.5" transform="rotate(-90 212.6 66.5)">7</text>
<text x="212.6" y="72.3" transform="rotate(-90 212.6 72.3)">10</text>
<text x="59.5" y="82.8" transform="rotate(-90 59.5 82.8)">3</text>
<text x="59.5" y="80.9" transform="rotate(-90 59.5 80.9)">1</text>
<text x="60.5" y="80.5" transform="rotate(90 60.5 80.5)">2</text>
<text x="60.5" y="82.3" transform="rotate(90 60.5 82.3)">4</text>
<text x="107.2" y="82.8" transform="rotate(-90 107.2 82.8)">3</text>
<text x="107.2" y="80.9" transform="rotate(-90 107.2 80.9)">1</text>
<text x="108.2" y="80.5" transform="rotate(90 108.2 80.5)">2</text>
<text x="108.2" y="82.3" transform="rotate(90 108.2 82.3)">4</text>
<text x="212.6" y="82.9" transform="rotate(-90 212.6 82.9)">3</text>
<text x="212.6" y="81.1" transform="rotate(-90 212.6 81.1)">2</text>
<text x="212.6" y="79.3" transform="rotate(-90 212.6 79.3)">1</text>
<text x="59.5" y="88.3" transform="rotate(-90 59.5 88.3)">9</text>
<text x="59.5" y="86.5" transform="rotate(-90 59.5 86.5)">7</text>
<text x="59.5" y="84.6" transform="rotate(-90 59.5 84.6)">5</text>
<text x="60.5" y="84.1" transform="rotate(90 60.5 84.1)">6</text>
<text x="60.5" y="86" transform="rotate(90 60.5 86)">8</text>
<text x="60.5" y="87.3" transform="rotate(90 60.5 87.3)">10</text>
<text x="60.5" y="89.2" transform="rotate(90 60.5 89.2)">12</text>
<text x="107.2" y="88.3" transform="rotate(-90 107.2 88.3)">9</text>
<text x="107.2" y="86.5" transform="rotate(-90 107.2 86.5)">7</text>
<text x="107.2" y="84.6" transform="rotate(-90 107.2 84.6)">5</text>
<text x="108.2" y="84.1" transform="rotate(90 108.2 84.1)">6</text>
<text x="108.2" y="86" transform="rotate(90 108.2 86)">8</text>
<text x="108.2" y="87.3" transform="rotate(90 108.2 87.3)">10</text>
<text x="108.2" y="89.2" transform="rotate(90 108.2 89.2)">12</text>
<text x="212.6" y="88.4" transform="rotate(-90 212.6 88.4)">6</text>
<text x="212.6" y="86.6" transform="rotate(-90 212.6 86.6)">5</text>
<text x="212.6" y="84.7" transform="rotate(-90 212.6 84.7)">4</text>
<text x="58.5" y="94.8" transform="rotate(90 58.5 94.8)">17</text>
<text x="59.5" y="94.2" transform="rotate(-90 59.5 94.2)">15</text>
<text x="59.5" y="92.2" transform="rotate(-90 59.5 92.2)">13</text>
<text x="59.5" y="90.3" transform="rotate(-90 59.5 90.3)">11</text>
<text x="60.5" y="91" transform="rotate(90 60.5 91)">14</text>
<text x="60.5" y="93" transform="rotate(90 60.5 93)">16</text>
<text x="60.5" y="94.8" transform="rotate(90 60.5 94.8)">18</text>
<text x="107.2" y="90.3" transform="rotate(-90 107.2 90.3)">11</text>
<text x="212.6" y="93.9" transform="rotate(-90 212.6 93.9)">9</text>
<text x="212.6" y="92" transform="rotate(-90 212.6 92)">8</text>
<text x="212.6" y="90.2" transform="rotate(-90 212.6 90.2)">7</text>
<text x="58.5" y="96.6" transform="rotate(90 58.5 96.6)">19</text>
<text x="60.5" y="96.6" transform="rotate(90 60.5 96.6)">20</text>
<text x="212.6" y="96" transform="rotate(-90 212.6 96)">10</text>
<text x="165.9" y="103.2" transform="rotate(-90 165.9 103.2)">3</text>
<text x="167.9" y="103.2" transform="rotate(-90 167.9 103.2)">2</text>
<text x="169.9" y="103.2" transform="rotate(-90 169.9 103.2)">1</text>
<text x="212.6" y="106.6" transform="rotate(-90 212.6 106.6)">3</text>
<text x="212.6" y="104.8" transform="rotate(-90 212.6 104.8)">2</text>
<text x="212.6" y="103" transform="rotate(-90 212.6 103)">1</text>
<text x="212.6" y="113.9" transform="rotate(-90 212.6 113.9)">7</text>
<text x="212.6" y="112.1" transform="rotate(-90 212.6 112.1)">6</text>
<text x="212.6" y="110.3" transform="rotate(-90 212.6 110.3)">5</text>
<text x="212.6" y="108.4" transform="rotate(-90 212.6 108.4)">4</text>
<text x="212.6" y="119.7" transform="rotate(-90 212.6 119.7)">10</text>
<text x="212.6" y="117.6" transform="rotate(-90 212.6 117.6)">9</text>
<text x="212.6" y="115.7" transform="rotate(-90 212.6 115.7)">8</text>
</g>
<g font-size="1.3">
<text x="31.9" y="31.9">RPA11</text>
<text x="32.3" y="33.8">RPC0</text>
<text x="32.3" y="30.1">RPA0</text>
<text x="32.3" y="35.6">RPA1</text>
<text x="42.2" y="35.6">SCK6</text>
<text x="42.3" y="31.9">RST1</text>
<text x="42.7" y="30.1">AN0</text>
<text x="42.7" y="33.8">SS6</text>
<text x="117.8" y="33.8">U4RX</text>
<text x="117.8" y="35.6">U4TX</text>
<text x="118.1" y="31.9">INT2</text>
<text x="119.7" y="30.1">RPG6</text>
<text x="127.3" y="35.6">RPA12</text>
<text x="127.7" y="33.8">RPD3</text>
<text x="127.7" y="31.9">RPD4</text>
<text x="32.2" y="37.4">RPG9</text>
<text x="32.3" y="39.2">RPB0</text>
<text x="42.2" y="37.4">SDO6</text>
<text x="42.5" y="39.2">SDI6</text>
<text x="111.8" y="39.2">SDA4</text>
<text x="111.9" y="37.4">SCL4</text>
<text x="235" y="59.3">RPG6</text>
<text x="233.6" y="64.8">AN21/RE8</text>
<text x="234.7" y="63">RPA11</text>
<text x="235.1" y="61.1">RPA0</text>
<text x="233.6" y="66.6">AN20/RE9</text>
<text x="235.1" y="68.4">RPB0</text>
<text x="235.6" y="70.3">RF9</text>
<text x="235.2" y="72.1">RF10</text>
<text x="40.2" y="83">RPC7</text>
<text x="50.2" y="83">U3RX</text>
<text x="69.6" y="83">U3CTS</text>
<text x="80" y="83">RPC2</text>
<text x="235.1" y="81.2">RPB1</text>
<text x="235.2" y="83">SCL2</text>
<text x="40.2" y="84.8">RPC6</text>
<text x="40.3" y="88.5">SDA2</text>
<text x="40.3" y="86.7">SCL2</text>
<text x="50.2" y="84.8">U3TX</text>
<text x="69.6" y="84.8">U3RTS</text>
<text x="70.4" y="86.7">INT1</text>
<text x="70.6" y="88.5">SS2</text>
<text x="79.6" y="86.7">RPC10</text>
<text x="80" y="84.8">RPB1</text>
<text x="80" y="88.5">RPB9</text>
<text x="234.2" y="88.5">SOSCI/RPC13</text>
<text x="234.7" y="86.7">RPC10</text>
<text x="235.1" y="84.8">SDA2</text>
<text x="39.9" y="90.3">RPA14</text>
<text x="40.3" y="92.1">RPB7</text>
<text x="50.1" y="92.1">SDO2</text>
<text x="50.5" y="90.3">SDI2</text>
<text x="66.2" y="92.1">REFCLKO2</text>
<text x="70.1" y="90.3">SCK2</text>
<text x="80" y="92.1">RPC1</text>
<text x="80" y="90.3">RPB6</text>
<text x="235.1" y="94">RPC6</text>
<text x="235.1" y="92.1">RPC7</text>
<text x="235.1" y="90.3">RPB8</text>
<text x="235.1" y="103.1">RPC2</text>
<text x="235.1" y="104.9">RPB9</text>
<text x="235.1" y="106.7">RPB6</text>
<text x="151.6" y="110.4">VBAT</text>
<text x="234.7" y="110.4">RPA14</text>
<text x="235.1" y="108.6">RPB7</text>
<text x="235.6" y="112.2">RF7</text>
<text x="36.2" y="115.9">RPC2</text>
<text x="36.2" y="114">RPC1</text>
<text x="36.3" y="119.5">RPB6</text>
<text x="36.3" y="117.7">RPB9</text>
<text x="46.2" y="119.5">SCK2</text>
<text x="46.3" y="115.9">RST2</text>
<text x="46.7" y="114">AN7</text>
<text x="46.7" y="117.7">SS2</text>
<text x="113.8" y="117.7">U3RX</text>
<text x="113.9" y="119.5">U3TX</text>
<text x="114.1" y="115.9">INT3</text>
<text x="115.4" y="114">RPC10</text>
<text x="123.7" y="119.5">RPC6</text>
<text x="123.7" y="117.7">RPC7</text>
<text x="123.8" y="115.9">RPB1</text>
<text x="35.9" y="123.2">RPA14</text>
<text x="36.3" y="121.3">RPB7</text>
<text x="46.2" y="121.3">SDO2</text>
<text x="46.5" y="123.2">SDI2</text>
<text x="113.8" y="123.2">SDA2</text>
<text x="113.9" y="121.3">SCL2</text>
</g>
</svg>
